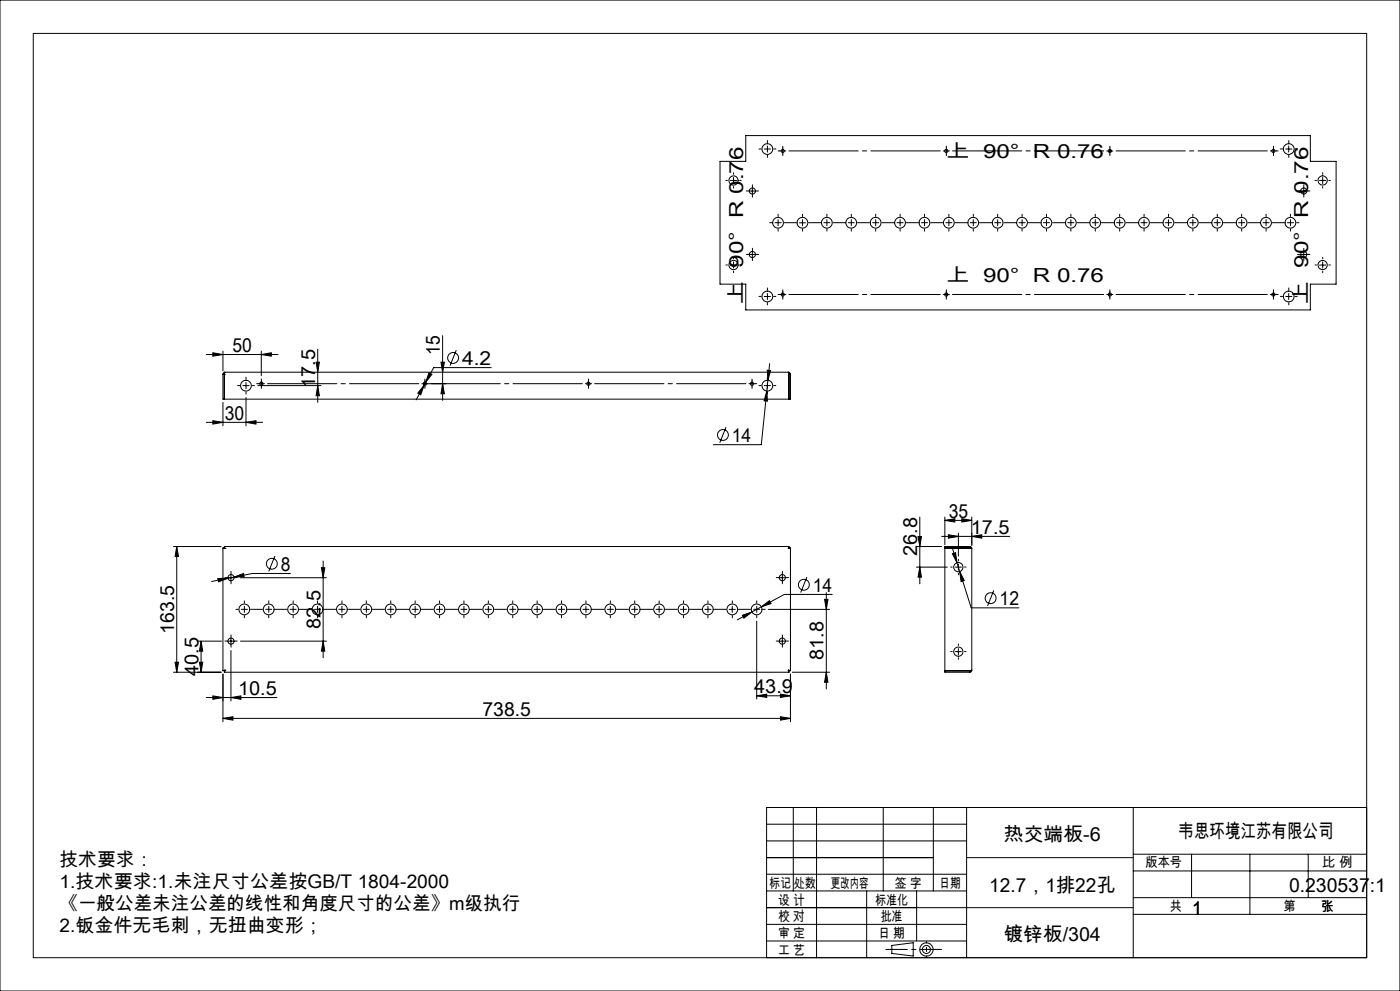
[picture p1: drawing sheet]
<svg xmlns="http://www.w3.org/2000/svg" width="420mm" height="297mm" viewBox="0 0 420 297" stroke-linecap="round" stroke-linejoin="round" font-family="sans-serif">
<g fill="none" stroke="#000" stroke-width=".3">
<path d="M0 0h420v297h-420zM216 48.4h7.7v-7.8h169.4v7.8h7.7v36.8h-7.7v7.7h-169.4v-7.7h-7.7zM219.1 54.1h1.9M220.1 53.2v1.8M224.8 57.3h1.8M225.7 56.3v1.9M229.3 44.7h1.8M230.2 43.7v1.9M332 45.3h1.9M333 44.3v1.9M385.7 44.7h1.9M386.6 43.7v1.9"/>
<path d="M390.2 57.3h1.8M391.1 56.3v1.9M395.9 54.1h1.8M396.8 53.2v1.8M219.1 79.4h1.9M220.1 78.5v1.9M224.8 76.3h1.8M225.7 75.3v1.9M239.8 66.8h1.9M240.7 65.8v1.9M390.2 76.3h1.8M391.1 75.3v1.9"/>
<path d="M395.9 79.4h1.8M396.8 78.5v1.9M229.3 88.9h1.8M230.2 87.9v1.9M332 88.3h1.9M333 87.3v1.9M385.7 88.9h1.9M386.6 87.9v1.9M61.9 106.3h21.5M63.9 105.7l3 .6-3 .4zM66.9 105.2v6M66.9 112.2v7.4h170.2v-7.4"/>
<path d="M66.9 112.2h.4M67.3 112.2v7.4M67.3 112.2h.1M67.3 112.1v.1M67.5 111.5l-.2 .7M67.5 111.5l-.4 .2-.2 .5M67.5 111.5h169M72.8 115.6h1.9M73.8 119.1v8.5M73.8 114.6v1.9M77.3 115.6h19M78.4 106.3l3-.6v1z"/>
<path d="M78.4 105.2v7.4M94.8 108.5h1l-.5 3zM95.3 104.7v15.9M95.3 115.6l.5 3h-1zM126.5 115h7.3M127.2 115.4l-1 2.9-.9-.5zM127.5 114.1v1.8M128.7 111.7l.9 .5-1.9 2.4zM132.3 108.5h1l-.5 3zM132.8 100.6v19.4M132.8 115l.5 3h-1zM136.9 104.9l-1.9 4.7"/>
<path d="M147.4 110.2h-17.3l-5.3 9.6M229.3 115.6h1.8M230 117.2l.2 3-1-.1zM230 117.2l-1.6 16.1h-14.4M230.2 110.9l1 .2-.8 2.9zM230.2 114.6v1.9M230.4 114l-.4 3.2M230.9 109l-.5 5M236.5 111.5l.2 .7M236.5 111.5l.4 .2 .2 .5M236.6 112.1l.1 .1M236.7 112.2v7.4"/>
<path d="M236.7 112.2h.4M236.7 112.2h.1M61.9 126.6h16.9M63.9 126.1l3 .5-3 .5zM66.9 120.6v7M73.8 126.6l3-.5v1zM217.8 128l-1.9 4.7M275.9 155v20M283.5 156l3-.5v1zM283.5 154.9v8.3M283.5 156h8M287.5 159.8v6.8"/>
<path d="M288.5 155.5l3 .5-3 .5zM291.5 154.9v8.5M52 163.8h14.3M53 163.8v37.7M53 163.8l.6 3h-1.1zM65.3 173.4l3.1-.1-2.9 1.1zM66.9 164.2l.6 .2M66.9 164.2v36.8M66.9 164.2h.4M67.3 163.8l.2 .6M67.3 164.2l.2 .2M67.3 163.8h169.4"/>
<path d="M67.3 163.8v.4M67.5 164.4h.1M68.4 173.3l-4.9 1M68.4 173.1h1.8M69.3 172.2v1.9M70.2 173l2.9-1.1 .1 1zM70.2 173l-1.8 .3M72.1 173.1h25.8M82.5 166.6l-1.9 4.7M87.1 171.9h-11.4l-5.5 1.1M96.4 170.1h1l-.5 3zM96.9 168.1v29"/>
<path d="M233.8 173.1h1.8M234.7 172.2v1.9M236.5 164.4h.1M236.7 164.2l-.2 .2M236.7 163.8l-.2 .6M236.7 163.8v.4M236.7 164.2h.4M237.1 164.2l-.6 .2M237.1 164.2v36.8M242.1 172.9l-1.9 4.7M247.4 179.6h1l-.5 3zM247.9 177.6v28.9"/>
<path d="M249.7 178.1h-14.4l-6.9 3.8M274.9 170h9.3M274.9 163.8h7.6M275.4 160.8h1l-.5 3zM275.9 170l.5 3h-1zM282.5 160.8h20.4M283.5 164.2h7.4M284.5 160.3l3 .5-3 .5zM285.6 163.9l1.5 4.8M285.7 165.9l1-.3 .4 3.1zM286.6 170h1.8M287.1 168.7l.8 2.6"/>
<path d="M287.5 169v1.9M287.9 171.3l1.4 2.7-1 .3zM287.9 171.3l3.5 10.9h14.3M290.9 164.2l.6 .2M290.9 163.8l.5 .2 .1 .4M290.9 164.2h.1M290.9 163.8h-7.4v37.7h7.4M290.9 163.8v.4M291.5 160.8l3-.5v1zM291.5 164.4v36.5M298.1 176.9l-1.8 4.7M52.5 198.5h1.1l-.6 3z"/>
<path d="M59.3 192.2h7.2M59.8 198.5h1l-.5 3zM60.3 192.2v9.3M60.3 192.2l.5 3h-1zM68.4 192.2h1.8M69.3 195v15.1M69.3 191.2v1.9M72.1 192.2h25.8M96.9 192.2l.5 3h-1zM218.8 182.6h1.8M219.7 181.7v1.8M222.7 184.4l2.9-1-2.4 1.9z"/>
<path d="M225.6 183.4l-4.4 2.4M227 186.2v23.3M228.4 181.9l2.4-1.9 .5 .9zM228.4 181.9l-2.8 1.5M230.5 182.6h18.4M233.8 192.2h1.8M234.7 191.2v1.9M286.6 195.3h1.8M287.5 194.4v1.8M52 201.5h14.3M61.9 209.1h21.2M63.9 208.6l3 .5-3 .5z"/>
<path d="M66.9 215.3l3-.5v1zM66.9 202v14.3M66.9 215.3h170.2M67.3 201.5h169.4M67.5 200.9l-.2 .6M67.5 200.9l-.6 .1M67.5 200.9h.1M69.3 209.1l3-.5v1zM227 208.5l3-.5v1zM227 208.5h10.1M234.1 208l3 .5-3 .5zM234.1 214.8l3 .5-3 .5z"/>
<path d="M236.5 200.9l.6 .1M236.5 200.9l.2 .6M236.5 200.9h.1M237.1 202v14.3M237.7 201.5h11.2M247.9 201.5l.5 3h-1zM283.5 201h7.4M290.9 201v.5M290.9 201h.1M291 201h-.1M291.5 200.9l-.6 .1M291.5 200.9l-.1 .4-.5 .2"/>
<path d="M230 257h50M230 252h60M230 247h60M230 242h180v45h-180zM238 242v25M245 242v45M265 242v25M280 242v25M290 242v45M340 242v45M340 256h70M357.5 256v13"/>
<path d="M375 256v18M392.5 256v13M230 277h60M230 272h60M230 262h60M230 267h60M260 267v20M275 267v15M340 274h70M340 269h70M340 261h70M230 282h60"/>
<path d="M267.5 283.3l6.5-.8v4l-6.5-.8z"/>
<circle cx="220.1" cy="54.1" r="1.39"/>
<circle cx="225.7" cy="57.3" r=".93"/>
<circle cx="230.2" cy="44.7" r="1.61"/>
<circle cx="234.8" cy="45.2" r=".48"/>
<circle cx="283.9" cy="45.3" r=".49"/>
<circle cx="332.9" cy="45.3" r=".49"/>
<circle cx="382" cy="45.2" r=".48"/>
<circle cx="386.6" cy="44.7" r="1.61"/>
<circle cx="391.1" cy="57.3" r=".93"/>
<circle cx="396.8" cy="54.1" r="1.39"/>
<circle cx="220.1" cy="79.4" r="1.39"/>
<circle cx="225.7" cy="76.3" r=".93"/>
<circle cx="233.4" cy="66.8" r="1.61"/>
<circle cx="240.7" cy="66.7" r="1.61"/>
<circle cx="248.1" cy="66.8" r="1.61"/>
<circle cx="255.4" cy="66.7" r="1.61"/>
<circle cx="262.7" cy="66.8" r="1.61"/>
<circle cx="270" cy="66.7" r="1.61"/>
<circle cx="277.3" cy="66.8" r="1.61"/>
<circle cx="284.6" cy="66.7" r="1.61"/>
<circle cx="292" cy="66.8" r="1.61"/>
<circle cx="299.3" cy="66.7" r="1.61"/>
<circle cx="306.6" cy="66.8" r="1.62"/>
<circle cx="313.9" cy="66.7" r="1.61"/>
<circle cx="321.2" cy="66.8" r="1.62"/>
<circle cx="328.6" cy="66.7" r="1.61"/>
<circle cx="335.9" cy="66.8" r="1.62"/>
<circle cx="343.2" cy="66.8" r="1.61"/>
<circle cx="350.5" cy="66.8" r="1.62"/>
<circle cx="357.8" cy="66.8" r="1.61"/>
<circle cx="365.2" cy="66.8" r="1.62"/>
<circle cx="372.5" cy="66.8" r="1.61"/>
<circle cx="379.8" cy="66.8" r="1.62"/>
<circle cx="387.1" cy="66.8" r="1.61"/>
<circle cx="391.1" cy="76.3" r=".93"/>
<circle cx="396.8" cy="79.4" r="1.39"/>
<circle cx="230.2" cy="88.9" r="1.61"/>
<circle cx="234.8" cy="88.3" r=".48"/>
<circle cx="283.9" cy="88.3" r=".49"/>
<circle cx="332.9" cy="88.3" r=".49"/>
<circle cx="382" cy="88.3" r=".48"/>
<circle cx="386.6" cy="88.9" r="1.61"/>
<circle cx="73.8" cy="115.6" r="1.61"/>
<circle cx="78.4" cy="115" r=".49"/>
<circle cx="127.5" cy="115" r=".5"/>
<circle cx="135.9" cy="107.3" r="1.64"/>
<circle cx="176.5" cy="115" r=".5"/>
<circle cx="225.6" cy="115" r=".49"/>
<circle cx="230.2" cy="115.6" r="1.61"/>
<circle cx="216.9" cy="130.4" r="1.63"/>
<circle cx="69.3" cy="173.1" r=".92"/>
<circle cx="81.6" cy="169" r="1.63"/>
<circle cx="234.7" cy="173.1" r=".92"/>
<circle cx="241.1" cy="175.3" r="1.63"/>
<circle cx="287.5" cy="170" r="1.39"/>
<circle cx="297.2" cy="179.3" r="1.63"/>
<circle cx="69.3" cy="192.1" r=".92"/>
<circle cx="73.3" cy="182.6" r="1.61"/>
<circle cx="80.6" cy="182.6" r="1.62"/>
<circle cx="87.9" cy="182.6" r="1.61"/>
<circle cx="95.3" cy="182.6" r="1.62"/>
<circle cx="102.6" cy="182.6" r="1.61"/>
<circle cx="109.9" cy="182.6" r="1.62"/>
<circle cx="117.2" cy="182.6" r="1.61"/>
<circle cx="124.5" cy="182.6" r="1.62"/>
<circle cx="131.8" cy="182.6" r="1.61"/>
<circle cx="139.2" cy="182.6" r="1.62"/>
<circle cx="146.5" cy="182.6" r="1.61"/>
<circle cx="153.8" cy="182.6" r="1.62"/>
<circle cx="161.1" cy="182.6" r="1.61"/>
<circle cx="168.5" cy="182.6" r="1.62"/>
<circle cx="175.8" cy="182.6" r="1.61"/>
<circle cx="183.1" cy="182.6" r="1.62"/>
<circle cx="190.4" cy="182.6" r="1.61"/>
<circle cx="197.7" cy="182.6" r="1.61"/>
<circle cx="205" cy="182.6" r="1.61"/>
<circle cx="212.4" cy="182.6" r="1.61"/>
<circle cx="219.7" cy="182.6" r="1.61"/>
<circle cx="227" cy="182.6" r="1.61"/>
<circle cx="234.7" cy="192.1" r=".92"/>
<circle cx="287.5" cy="195.3" r="1.38"/>
<circle cx="277.9" cy="284.6" r="2"/>
<circle cx="277.9" cy="284.6" r="1.22"/>
</g>
<g fill="none" stroke="#000" stroke-width=".3" stroke-dasharray="30.5 1.3 1.3 1.3">
<path d="M218.2 54.1h-.4M220.1 52.2v-.4M220.1 55.9v.5M221.9 54.1h.5M224.8 57.2h-.9M225.7 56.3v-.9M225.7 58.2v.9M226.7 57.2h.9M228.4 44.6h-.7M230.2 42.8v-.7M230.2 46.5v.7M232.1 44.6h.7"/>
<path d="M233.9 45.2h-.5M234.8 45.2v-.9M234.8 45.2h-.9M234.8 45.2v.9M234.8 45.2h1M234.8 44.3v-.5M234.8 46.1v.5M283.9 45.2v-.9M283.9 45.2h-.9M283.9 45.2v.9M283.9 45.2h.9M283.9 44.3v-.5"/>
<path d="M283.9 46.1v.5M333 44.3v-.5M333 46.1v.5M382 45.2v-.9M382 45.2h-.9M382 45.2v.9M382 45.2h1M382 44.3v-.5M382 46.1v.5M383 45.2h.4M384.8 44.6h-.7M386.6 42.8v-.7"/>
<path d="M386.6 46.5v.7M388.5 44.6h.7M390.2 57.2h-.9M391.1 56.3v-.9M391.1 58.2v.9M392.1 57.2h.9M395 54.1h-.5M396.8 52.2v-.4M396.8 55.9v.5M398.7 54.1h.4M218.2 79.4h-.4M220.1 77.6v-.5"/>
<path d="M221.9 79.4h.5M224.8 76.3h-.9M225.7 75.3v-.9M225.7 77.2v.9M226.7 76.3h.9M231.6 66.7h-.7M233.4 66.7v-.9M233.4 66.7h-.9M233.4 66.7v1M233.4 66.7h1M233.4 64.9v-.7M233.4 68.6v.7"/>
<path d="M235.3 66.7h3.6M240.7 64.9v-.7M240.7 68.6v.7M242.6 66.7h3.6M248.1 66.7v-.9M248.1 66.7h-1M248.1 66.7v1M248.1 66.7h.9M248.1 64.9v-.7M248.1 68.6v.7M249.9 66.7h3.6M255.4 66.7v-.9"/>
<path d="M255.4 66.7h-.9M255.4 66.7v1M255.4 66.7h.9M255.4 64.9v-.7M255.4 68.6v.7M257.2 66.7h3.7M262.7 66.7v-.9M262.7 66.7h-.9M262.7 66.7v1M262.7 66.7h.9M262.7 64.9v-.7M262.7 68.6v.7"/>
<path d="M264.6 66.7h3.6M270 66.7v-.9M270 66.7h-.9M270 66.7v1M270 66.7h.9M270 64.9v-.7M270 68.6v.7M271.9 66.7h3.6M277.3 66.7v-.9M277.3 66.7h-.9M277.3 66.7v1M277.3 66.7h1"/>
<path d="M277.3 64.9v-.7M277.3 68.6v.7M279.2 66.7h3.6M284.7 66.7v-.9M284.7 66.7h-1M284.7 66.7v1M284.7 66.7h.9M284.7 64.9v-.7M284.7 68.6v.7M286.5 66.7h3.6M292 66.7v-.9M292 66.7h-.9"/>
<path d="M292 66.7v1M292 66.7h.9M292 64.9v-.7M292 68.6v.7M293.8 66.7h3.7M299.3 66.7v-.9M299.3 66.7h-.9M299.3 66.7v1M299.3 66.7h.9M299.3 64.9v-.7M299.3 68.6v.7M301.1 66.7h3.7"/>
<path d="M306.6 66.7v-.9M306.6 66.7h-.9M306.6 66.7v1M306.6 66.7h.9M306.6 64.9v-.7M306.6 68.6v.7M308.5 66.7h3.6M313.9 66.7v-.9M313.9 66.7h-.9M313.9 66.7v1M313.9 66.7h1M313.9 64.9v-.7"/>
<path d="M313.9 68.6v.7M315.8 66.7h3.6M321.3 66.7v-.9M321.3 66.7h-1M321.3 66.7v1M321.3 66.7h.9M321.3 64.9v-.7M321.3 68.6v.7M323.1 66.7h3.6M328.6 66.7v-.9M328.6 66.7h-.9M328.6 66.7v1"/>
<path d="M328.6 66.7h.9M328.6 64.9v-.7M328.6 68.6v.7M330.4 66.7h3.7M335.9 66.7v-.9M335.9 66.7h-.9M335.9 66.7v1M335.9 66.7h.9M335.9 64.9v-.7M335.9 68.6v.7M337.7 66.7h3.7M343.2 66.7v-.9"/>
<path d="M343.2 66.7h-.9M343.2 66.7v1M343.2 66.7h.9M343.2 64.9v-.7M343.2 68.6v.7M345.1 66.7h3.6M350.5 66.7v-.9M350.5 66.7h-.9M350.5 66.7v1M350.5 66.7h1M350.5 64.9v-.7M350.5 68.6v.7"/>
<path d="M352.4 66.7h3.6M357.9 66.7v-.9M357.9 66.7h-1M357.9 66.7v1M357.9 66.7h.9M357.9 64.9v-.7M357.9 68.6v.7M359.7 66.7h3.6M365.2 66.7v-.9M365.2 66.7h-.9M365.2 66.7v1M365.2 66.7h.9"/>
<path d="M365.2 64.9v-.7M365.2 68.6v.7M367 66.7h3.7M372.5 66.7v-.9M372.5 66.7h-.9M372.5 66.7v1M372.5 66.7h.9M372.5 64.9v-.7M372.5 68.6v.7M374.3 66.7h3.7M379.8 66.7v-.9M379.8 66.7h-.9"/>
<path d="M379.8 66.7v1M379.8 66.7h.9M379.8 64.9v-.7M379.8 68.6v.7M381.7 66.7h3.6M387.1 66.7v-.9M387.1 66.7h-.9M387.1 66.7v1M387.1 66.7h1M387.1 64.9v-.7M387.1 68.6v.7M389 66.7h.7"/>
<path d="M390.2 76.3h-.9M391.1 75.3v-.9M391.1 77.2v.9M392.1 76.3h.9M395 79.4h-.5M396.8 77.6v-.5M398.7 79.4h.4M220.1 81.3v.4M228.4 88.8h-.7M230.2 87v-.7M230.2 90.7v.7M232.1 88.8h.7"/>
<path d="M233.9 88.3h-.5M234.8 88.3v-1M234.8 88.3h-.9M234.8 88.3v.9M234.8 88.3h1M234.8 87.3v-.4M234.8 89.2v.5M283.9 88.3v-1M283.9 88.3h-.9M283.9 88.3v.9M283.9 88.3h.9M283.9 87.3v-.4"/>
<path d="M283.9 89.2v.5M333 87.3v-.4M333 89.2v.5M382 88.3v-1M382 88.3h-.9M382 88.3v.9M382 88.3h1M382 87.3v-.4M382 89.2v.5M383 88.3h.4M384.8 88.8h-.7M386.6 87v-.7"/>
<path d="M386.6 90.7v.7M388.5 88.8h.7M396.8 81.3v.4M72 115.6h-.7M73.8 113.7v-.7M73.8 117.4v.7M75.6 115.6h.7M77.5 115h-.5M78.4 115v-.9M78.4 115h-.9M78.4 115v.9M78.4 115h.9"/>
<path d="M78.4 114.1v-.5M78.4 115.9v.5M127.5 114.1v-.5M127.5 115.9v.5M176.5 115v-.9M176.5 115h-.9M176.5 115v.9M176.5 115h1M176.5 114.1v-.5M176.5 115.9v.5M225.6 115v-.9M225.6 115h-.9"/>
<path d="M225.6 115v.9M225.6 115h.9M225.6 114.1v-.5M225.6 115.9v.5M226.5 115h.5M228.4 115.6h-.7M230.2 113.7v-.7M230.2 117.4v.7M232.1 115.6h.7M68.4 173.1h-.9M69.3 172.2v-.9M69.3 174v1"/>
<path d="M70.2 173.1h1M233.8 173.1h-.9M234.7 172.2v-.9M234.7 174v1M235.6 173.1h1M285.7 169.9h-.5M287.5 168.1v-.5M287.5 171.8v.5M289.4 169.9h.4M68.4 192.1h-.9M69.3 191.2v-.9M69.3 193v1"/>
<path d="M70.2 192.1h1M71.5 182.6h-.7M73.3 182.6v-.9M73.3 182.6h-.9M73.3 182.6v.9M73.3 182.6h.9M73.3 180.8v-.7M73.3 184.5v.7M75.2 182.6h3.6M80.6 182.6v-.9M80.6 182.6h-.9M80.6 182.6v.9"/>
<path d="M80.6 182.6h.9M80.6 180.8v-.7M80.6 184.5v.7M82.5 182.6h3.6M87.9 182.6v-.9M87.9 182.6h-.9M87.9 182.6v.9M87.9 182.6h1M87.9 180.8v-.7M87.9 184.5v.7M89.8 182.6h3.6M95.3 182.6v-.9"/>
<path d="M95.3 182.6h-1M95.3 182.6v.9M95.3 182.6h.9M95.3 180.8v-.7M95.3 184.5v.7M97.1 182.6h3.6M102.6 182.6v-.9M102.6 182.6h-.9M102.6 182.6v.9M102.6 182.6h.9M102.6 180.8v-.7M102.6 184.5v.7"/>
<path d="M104.4 182.6h3.7M109.9 182.6v-.9M109.9 182.6h-.9M109.9 182.6v.9M109.9 182.6h.9M109.9 180.8v-.7M109.9 184.5v.7M111.8 182.6h3.6M117.2 182.6v-.9M117.2 182.6h-.9M117.2 182.6v.9M117.2 182.6h.9"/>
<path d="M117.2 180.8v-.7M117.2 184.5v.7M119.1 182.6h3.6M124.5 182.6v-.9M124.5 182.6h-.9M124.5 182.6v.9M124.5 182.6h1M124.5 180.8v-.7M124.5 184.5v.7M126.4 182.6h3.6M131.9 182.6v-.9M131.9 182.6h-1"/>
<path d="M131.9 182.6v.9M131.9 182.6h.9M131.9 180.8v-.7M131.9 184.5v.7M133.7 182.6h3.6M139.2 182.6v-.9M139.2 182.6h-.9M139.2 182.6v.9M139.2 182.6h.9M139.2 180.8v-.7M139.2 184.5v.7M141 182.6h3.7"/>
<path d="M146.5 182.6v-.9M146.5 182.6h-.9M146.5 182.6v.9M146.5 182.6h.9M146.5 180.8v-.7M146.5 184.5v.7M148.3 182.6h3.7M153.8 182.6v-.9M153.8 182.6h-.9M153.8 182.6v.9M153.8 182.6h.9M153.8 180.8v-.7"/>
<path d="M153.8 184.5v.7M155.7 182.6h3.6M161.1 182.6v-.9M161.1 182.6h-.9M161.1 182.6v.9M161.1 182.6h1M161.1 180.8v-.7M161.1 184.5v.7M163 182.6h3.6M168.5 182.6v-.9M168.5 182.6h-1M168.5 182.6v.9"/>
<path d="M168.5 182.6h.9M168.5 180.8v-.7M168.5 184.5v.7M170.3 182.6h3.6M175.8 182.6v-.9M175.8 182.6h-.9M175.8 182.6v.9M175.8 182.6h.9M175.8 180.8v-.7M175.8 184.5v.7M177.6 182.6h3.7M183.1 182.6v-.9"/>
<path d="M183.1 182.6h-.9M183.1 182.6v.9M183.1 182.6h.9M183.1 180.8v-.7M183.1 184.5v.7M184.9 182.6h3.7M190.4 182.6v-.9M190.4 182.6h-.9M190.4 182.6v.9M190.4 182.6h.9M190.4 180.8v-.7M190.4 184.5v.7"/>
<path d="M192.3 182.6h3.6M197.7 182.6v-.9M197.7 182.6h-.9M197.7 182.6v.9M197.7 182.6h1M197.7 180.8v-.7M197.7 184.5v.7M199.6 182.6h3.6M205.1 182.6v-.9M205.1 182.6h-1M205.1 182.6v.9M205.1 182.6h.9"/>
<path d="M205.1 180.8v-.7M205.1 184.5v.7M206.9 182.6h3.6M212.4 182.6v-.9M212.4 182.6h-.9M212.4 182.6v.9M212.4 182.6h.9M212.4 180.8v-.7M212.4 184.5v.7M214.2 182.6h3.7M219.7 180.8v-.7M219.7 184.5v.7"/>
<path d="M221.5 182.6h3.7M227 182.6v-.9M227 182.6h-.9M227 182.6v.9M227 182.6h.9M227 180.8v-.7M227 184.5v.7M228.9 182.6h.7M233.8 192.1h-.9M234.7 191.2v-.9M234.7 193v1M235.6 192.1h1"/>
<path d="M285.7 195.3h-.5M287.5 193.4v-.4M287.5 197.1v.5M289.4 195.3h.4"/>
</g>
<path d="M236.7 45.2h45.4M285.7 45.2h45.4M334.8 45.2h45.4M236.7 88.3h45.4M285.7 88.3h45.4M334.8 88.3h45.4M80.3 115h45.3M129.3 115h45.4M178.4 115h45.4" fill="none" stroke="#000" stroke-width=".3" stroke-dasharray="30.5 1.3 1.3 1.3" stroke-dashoffset="9.7"/>
<path d="M265.8 284.5h16.7" fill="none" stroke="#000" stroke-width=".3" stroke-dasharray="30.5 1.3 1.3 1.3" stroke-dashoffset="24"/>
<path d="M277.9 282.2v4.7" fill="none" stroke="#000" stroke-width=".3" stroke-dasharray="30.5 1.3 1.3 1.3" stroke-dashoffset="30"/>
<path d="M10 10h400v277h-400zM290 257h50M290 272h50" fill="none" stroke="#0a0605" stroke-width=".3"/>
<g fill="#000">
<path d="M73.8 126.6l3-.5v1zM63.9 126.1l3 .5-3 .5z"/>
<path d="M283.5 156l3-.5v1zM288.5 155.5l3 .5-3 .5z"/>
<path d="M275.4 160.8h1l-.5 3zM275.9 170l.5 3h-1z"/>
<path d="M52.5 198.5h1.1l-.6 3zM53 163.8l.6 3h-1.1zM247.9 201.5l.5 3h-1zM247.4 179.6h1l-.5 3zM96.9 192.2l.5 3h-1zM96.4 170.1h1l-.5 3zM59.8 198.5h1l-.5 3zM60.3 192.2l.5 3h-1zM132.8 115l.5 3h-1zM132.3 108.5h1l-.5 3zM95.3 115.6l.5 3h-1zM94.8 108.5h1l-.5 3z"/>
<path d="M63.9 208.6l3 .5-3 .5zM69.3 209.1l3-.5v1z"/>
<path d="M227 208.5l3-.5v1zM234.1 208l3 .5-3 .5zM222.7 184.4l.5 .9 2.4-1.9zM228.4 181.9l2.9-1-.5-.9zM65.3 173.4l.2 1 2.9-1.1zM70.2 173l3-.1-.1-1zM284.5 160.3l3 .5-3 .5zM291.5 160.8l3-.5v1zM285.7 165.9l1.4 2.8-.4-3.1zM287.9 171.3l.4 3 1-.3zM63.9 105.7l3 .6-3 .4zM78.4 106.3l3-.6v1zM230.2 110.9l.2 3.1 .8-2.9zM230 117.2l-.8 2.9 1 .1zM127.2 115.4l-1.9 2.4 .9 .5zM128.7 111.7l-1 2.9 1.9-2.4z"/>
<path d="M234.1 214.8l3 .5-3 .5zM66.9 215.3l3-.5v1z"/>
</g>
<g font-size="5.8">
<text x="283.7" y="47.5">上 90° R 0.76</text>
<text x="283.7" y="84.4">上 90° R 0.76</text>
<text x="222.9" y="91.5" transform="rotate(-90 222.9 91.5)">上 90° R 0.76</text>
<text x="392.4" y="91.5" transform="rotate(-90 392.4 91.5)">上 90° R 0.76</text>
<text x="69.7" y="105.4">50</text>
<text x="132" y="106.4" transform="rotate(-90 132 106.4)">15</text>
<text x="138.6" y="109.3">4.2</text>
<text x="94.5" y="116.3" transform="rotate(-90 94.5 116.3)">17.5</text>
<text x="67.4" y="125.8">30</text>
<text x="219.6" y="132.4">14</text>
<text x="284.6" y="155.1">35</text>
<text x="291.3" y="159.9">17.5</text>
<text x="275.1" y="166.6" transform="rotate(-90 275.1 166.6)">26.8</text>
<text x="84.3" y="171">8</text>
<text x="243.9" y="177.3">14</text>
<text x="299.9" y="181.3">12</text>
<text x="52.2" y="189.9" transform="rotate(-90 52.2 189.9)">163.5</text>
<text x="96.1" y="188.4" transform="rotate(-90 96.1 188.4)">82.5</text>
<text x="247.1" y="197.9" transform="rotate(-90 247.1 197.9)">81.8</text>
<text x="59.5" y="202.6" transform="rotate(-90 59.5 202.6)">40.5</text>
<text x="71.4" y="208.2">10.5</text>
<text x="226.3" y="207.7">43.9</text>
<text x="144.7" y="214.5">738.5</text>
<text x="353.6" y="251.1">韦思环境江苏有限公司</text>
<text x="301.2" y="252.1">热交端板-6</text>
<text x="296.8" y="267.2">12.7，1排22孔</text>
<text x="386.7" y="267.2">0.230537:1</text>
<text x="357.6" y="274.2">1</text>
<text x="301.2" y="282.1">镀锌板/304</text>
</g>
<g font-size="5.6">
<text x="17.9" y="259.4">技术要求：</text>
<text x="17.9" y="266.1">1.技术要求:1.未注尺寸公差按GB/T 1804-2000</text>
<text x="17.9" y="272.7">《一般公差未注公差的线性和角度尺寸的公差》m级执行</text>
<text x="17.9" y="279.4">2.钣金件无毛刺，无扭曲变形；</text>
</g>
<g font-size="4.1">
<text x="343.7" y="259.9">版本号</text>
<text x="396.6" y="259.9">比 例</text>
<text x="230.9" y="266.1">标记</text>
<text x="238.3" y="266.1">处数</text>
<text x="249.2" y="266.1">更改内容</text>
<text x="268.4" y="266.2">签 字</text>
<text x="281.7" y="266.2">日期</text>
<text x="233.4" y="271.2">设 计</text>
<text x="262.6" y="271.2">标准化</text>
<text x="351" y="272.9">共</text>
<text x="385" y="272.9">第</text>
<text x="396.5" y="272.9">张</text>
<text x="233.4" y="276.1">校 对</text>
<text x="233.4" y="281.2">审 定</text>
<text x="263.4" y="281.2">日 期</text>
<text x="264.2" y="276.1">批准</text>
<text x="233.4" y="286.2">工 艺</text>
</g>
</svg>
